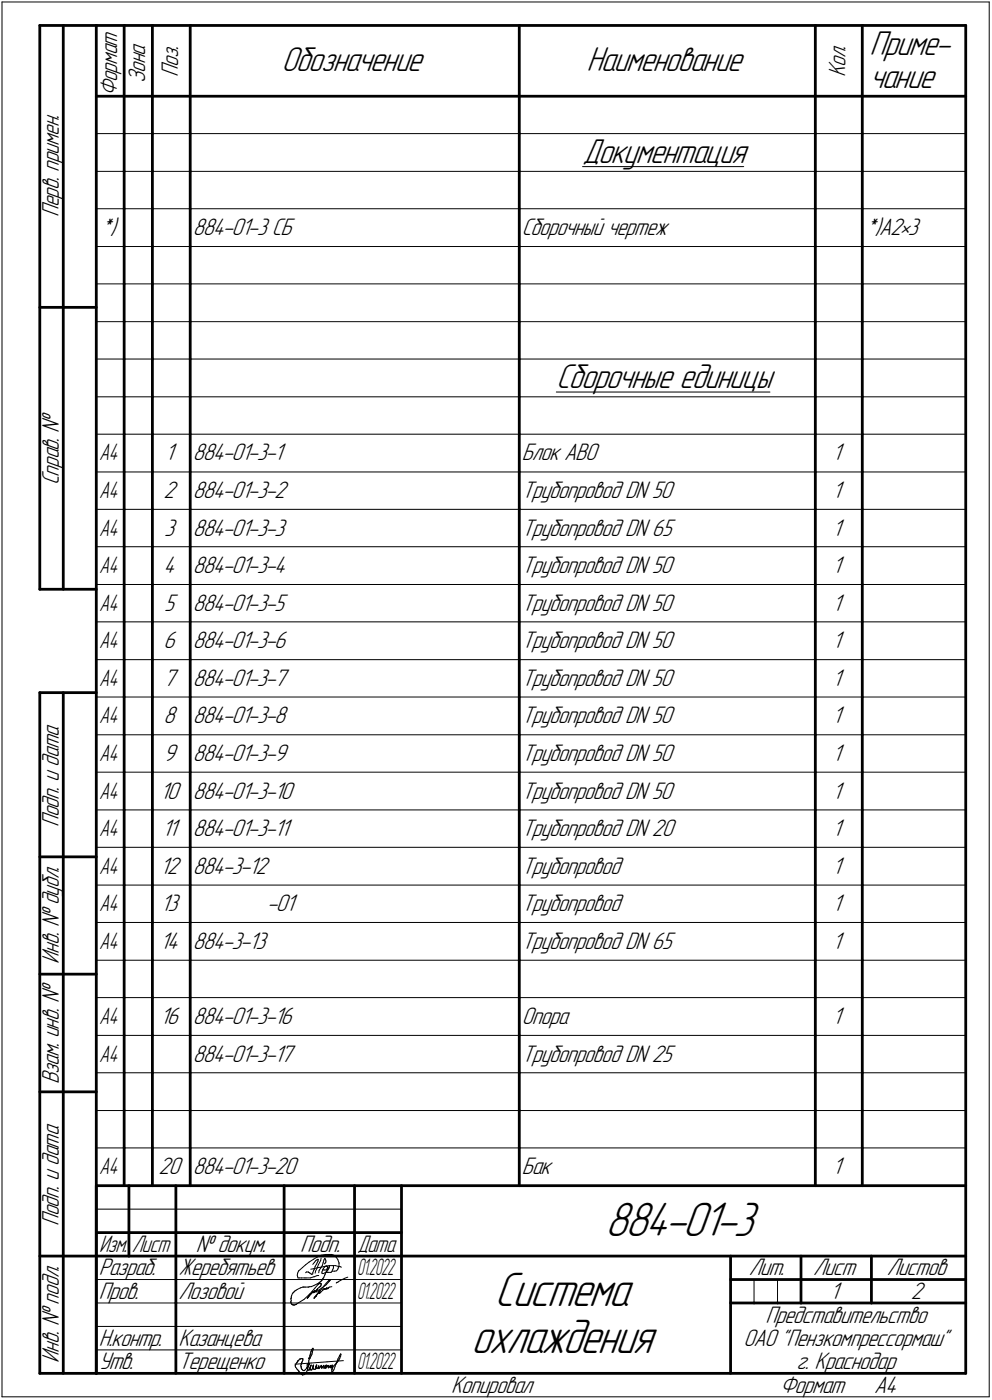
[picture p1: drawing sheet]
<svg xmlns="http://www.w3.org/2000/svg" width="211mm" height="298mm" viewBox="0 0 211 298" stroke-linecap="round" stroke-linejoin="round" font-family="sans-serif">
<g fill="none" stroke="#000" stroke-width=".21">
<path d="M.4 .4h210.1zM.4 .4v297zM210.5 .4v297zM20.5 28.4h5.9zM20.5 36.5h5.9zM26.4 28.4h6zM26.4 36.5h6zM32.4 28.4h8.1zM32.4 36.5h8.1zM40.5 28.4h70zM40.5 36.5h70zM110.5 28.4h63z"/>
<path d="M110.5 36.5h63zM124 35.5h34.2zM173.5 28.4h10zM173.5 36.5h10zM183.5 28.4h22zM183.5 36.5h22zM20.5 44.4h5.9zM20.5 52.5h5.9zM26.4 44.4h6zM26.4 52.5h6zM32.4 44.4h8.1zM32.4 52.5h8.1z"/>
<path d="M40.5 44.4h70zM40.5 52.5h70zM110.5 44.4h63zM110.5 52.5h63zM173.5 44.4h10zM173.5 52.5h10zM183.5 44.4h22zM183.5 52.5h22zM20.5 60.5h5.9zM20.5 68.5h5.9zM20.5 76.5h5.9zM26.4 60.5h6z"/>
<path d="M26.4 68.5h6zM26.4 76.5h6zM32.4 60.5h8.1zM32.4 68.5h8.1zM32.4 76.5h8.1zM40.5 60.5h70zM40.5 68.5h70zM40.5 76.5h70zM110.5 60.5h63zM110.5 68.5h63zM110.5 76.5h63zM173.5 60.5h10z"/>
<path d="M173.5 68.5h10zM173.5 76.5h10zM183.5 60.5h22zM183.5 68.5h22zM183.5 76.5h22zM20.5 84.5h5.9zM20.5 92.5h5.9zM26.4 84.5h6zM26.4 92.5h6zM32.4 84.5h8.1zM32.4 92.5h8.1zM40.5 84.5h70z"/>
<path d="M40.5 92.5h70zM110.5 84.5h63zM110.5 92.5h63zM118.4 83.5h45.4zM173.5 84.5h10zM173.5 92.5h10zM183.5 84.5h22zM183.5 92.5h22zM20.5 100.5h5.9zM20.5 108.5h5.9zM20.5 116.4h5.9zM26.4 100.5h6z"/>
<path d="M26.4 108.5h6zM26.4 116.4h6zM32.4 100.5h8.1zM32.4 108.5h8.1zM32.4 116.4h8.1zM40.5 100.5h70zM40.5 108.5h70zM40.5 116.4h70zM110.5 100.5h63zM110.5 108.5h63zM110.5 116.4h63zM173.5 100.5h10z"/>
<path d="M173.5 108.5h10zM173.5 116.4h10zM183.5 100.5h22zM183.5 108.5h22zM183.5 116.4h22zM20.5 124.5h5.9zM20.5 132.4h5.9zM26.4 124.5h6zM26.4 132.4h6zM32.4 124.5h8.1zM32.4 132.4h8.1zM40.5 124.5h70z"/>
<path d="M40.5 132.4h70zM110.5 124.5h63zM110.5 132.4h63zM173.5 124.5h10zM173.5 132.4h10zM183.5 124.5h22zM183.5 132.4h22zM20.5 140.5h5.9zM20.5 148.4h5.9zM20.5 156.5h5.9zM26.4 140.5h6zM26.4 148.4h6z"/>
<path d="M26.4 156.5h6zM32.4 140.5h8.1zM32.4 148.4h8.1zM32.4 156.5h8.1zM40.5 140.5h70zM40.5 148.4h70zM40.5 156.5h70zM110.5 140.5h63zM110.5 148.4h63zM110.5 156.5h63zM173.5 140.5h10zM173.5 148.4h10z"/>
<path d="M173.5 156.5h10zM183.5 140.5h22zM183.5 148.4h22zM183.5 156.5h22zM20.5 164.4h5.9zM20.5 172.5h5.9zM26.4 164.4h6zM26.4 172.5h6zM32.4 164.4h8.1zM32.4 172.5h8.1zM40.5 164.4h70zM40.5 172.5h70z"/>
<path d="M110.5 164.4h63zM110.5 172.5h63zM173.5 164.4h10zM173.5 172.5h10zM183.5 164.4h22zM183.5 172.5h22zM20.5 180.4h5.9zM20.5 188.5h5.9zM20.5 196.4h5.9zM26.4 180.4h6zM26.4 188.5h6zM26.4 196.4h6z"/>
<path d="M32.4 180.4h8.1zM32.4 188.5h8.1zM32.4 196.4h8.1zM40.5 180.4h70zM40.5 188.5h70zM40.5 196.4h70zM110.5 180.4h63zM110.5 188.5h63zM110.5 196.4h63zM173.5 180.4h10zM173.5 188.5h10zM173.5 196.4h10z"/>
<path d="M183.5 180.4h22zM183.5 188.5h22zM183.5 196.4h22zM20.5 204.5h5.9zM20.5 212.4h5.9zM26.4 204.5h6zM26.4 212.4h6zM32.4 204.5h8.1zM32.4 212.4h8.1zM40.5 204.5h70zM40.5 212.4h70zM110.5 204.5h63z"/>
<path d="M110.5 212.4h63zM173.5 204.5h10zM173.5 212.4h10zM183.5 204.5h22zM183.5 212.4h22zM20.5 220.5h5.9zM20.5 228.4h5.9zM20.5 236.5h5.9zM26.4 220.5h6zM26.4 228.4h6zM26.4 236.5h6zM32.4 220.5h8.1z"/>
<path d="M32.4 228.4h8.1zM32.4 236.5h8.1zM40.5 220.5h70zM40.5 228.4h70zM40.5 236.5h70zM110.5 220.5h63zM110.5 228.4h63zM110.5 236.5h63zM173.5 220.5h10zM173.5 228.4h10zM173.5 236.5h10zM183.5 220.5h22z"/>
<path d="M183.5 228.4h22zM183.5 236.5h22zM20.5 257.5h64.9zM20.5 244.4h5.9zM26.4 244.4h6zM32.4 244.4h8.1zM40.5 244.4h70zM110.5 244.4h63zM173.5 244.4h10zM183.5 244.4h22zM20.5 272.5h16.9zM20.5 277.5h16.9z"/>
<path d="M37.4 272.5h23.1zM37.4 277.5h23.1zM60.5 272.5h14.9zM60.5 277.5h14.9zM61.9 277.4l.1 .1zM61.9 277.4h.1M61.9 277.3h.1M61.9 277.2h.1M61.9 276.6l.1 .3zM61.9 276.6h.1M62 277.6l.1 .1zM62 277.6h.1"/>
<path d="M62 276.9l-.1 .2zM62 276.4l-.1 .1zM62 276.4h.1M62 276.1v.2zM62.1 277.7h.1M62.1 275.8l-.1 .3zM62.2 277.8h.1M62.1 277.8h.1M62.3 277.8h.1M62.2 275.4l-.1 .4zM62.2 275.4l.1-.1zM62.4 277.9h.1"/>
<path d="M62.3 277.9h.1M62.3 275.3h.1zM62.5 277.9h.1M62.6 277.9h.1M62.5 275.2l-.1 .1zM62.5 275.2l.1-.1zM62.7 277.9h.1M62.6 275.1l.1-.1zM62.7 275v-.1zM62.7 277.9l.1-.1zM62.9 277.8h.1M62.8 274.8l-.1 .1z"/>
<path d="M62.8 274.8l.2-.1zM63 277.8h.1M63.1 277.7h.1M63 277.7h.1M63 274.7l.2-.1zM63.1 277.7l.5-.3zM63.2 271.5l.1 .4zM63.2 274.6l.7-.4zM63.3 271.1l-.1 .4zM63.3 271.9l.1 .2zM63.4 272.1h.3zM63.5 270.7l-.2 .4z"/>
<path d="M63.6 270.6l.7-.7zM63.6 270.6l-.1 .1zM63.6 277.4l1.1-.7zM63.7 272.1h.5zM63.9 274.2l.5-.1zM64.2 272.1h.7zM64.3 269.9l.7-.6zM64.4 274.1h.1M64.5 274.1h.1M64.6 274.1h.2zM64.7 276.7l1.3-1.2zM64.8 274.1h.2z"/>
<path d="M64.9 272.1h.2zM65 269.3l.8-.6zM65 274.1h.5zM65.1 272.1h.9zM65.2 270.8h.4zM65.2 270.8l-.2 .2zM65.4 276.4h.1M65.4 276.4l.1-.1zM65.5 274.1h.1M65.5 276.3l-.1 .1zM65.5 276.3h.1M65.5 276.2h.1"/>
<path d="M65.6 270.9l.3 .1zM65.6 270.9h.1M65.6 274.1h.1M65.6 276.1h.1M65.6 276.2l-.1 .1zM65.6 276.2h.1M65.7 274.1l.2-.1zM65.8 275.8h.1M65.7 275.8h.1M65.7 275.9h.1M65.7 276l-.1 .1zM65.7 276.1h.1"/>
<path d="M65.7 276l.1-.1zM65.8 268.7l.9-.6zM65.9 275.8h.1M65.8 275.9h.1M65.9 271l.1 .1zM65.9 274h.3zM66 271.1l.2 .2zM66 275.8l-.1 .1zM66 275.8l.1-.2zM66 272.1l.8-.2zM66 275.4l-.1 .4zM66.1 270.3l.6-.1z"/>
<path d="M66.1 275.6h.1M66.1 275.5h.1M66.2 271.3l.1 .1zM66.2 274l.6-.3zM66.2 275.5l.1-.1zM66.3 271.4l.2-.1zM66.3 275.4l.1-.1zM66.4 275.3h.1M66.4 275.2h.1M66.5 275.2h.1M66.5 275.1v-.1zM66.5 271v.3z"/>
<path d="M66.5 275h.1M66.5 275.1h.1M66.6 275.2h.1M66.7 275.2h.1M66.6 275.3h.1M66.7 270.6l-.2 .4zM66.7 270.2l.9-.3zM66.7 268.1l.9-.5zM66.7 275.1h.1M66.8 275.1h.1M66.7 275.3h.1M66.8 271.9h.1"/>
<path d="M66.8 273.7l.8-.4zM66.8 275h.1M66.9 275h.1M66.8 275.3h.1M66.8 275.2h.1M66.9 276.4h.1M66.8 276.4h.1zM66.9 268.8l-.4 .4zM66.9 270.3l-.2 .3zM66.9 271.9l.6-.3zM66.9 274.9h.1M67 274.9h.1"/>
<path d="M66.9 275.2h.1M66.9 275.1h.1M66.9 276.4l.1-.1zM66.9 276.3h.1M67 274.8h.1M67 275.1l.1-.1zM67 276.3h.1M67.1 269.7l-.2 .6zM67.1 274.2l-1.1 1.3zM67.1 275l.2-.3zM67.1 276.2l-.1 .1zM67.1 276.1l-.1 .1z"/>
<path d="M67.1 276.1v-.1zM67.1 268.5l-.2 .3zM67.1 268.5l.4-.3zM67.1 270.7v.4zM67.1 275h.1M67.1 275.1h.1M67.1 276.1l.1-.1zM67.1 276.1v.1zM67.3 274.8h.1M67.2 274.8h.1M67.2 274.9l-.1 .1zM67.2 275.1h.1"/>
<path d="M67.3 276h.1M67.2 275.8l-.1 .2zM67.3 269.2l-.2 .5zM67.3 274.7l.2-.1zM67.3 274.7h.1M67.3 275.1l.1-.1zM67.3 275.9h.1M67.4 274.7h-.1zM67.4 275l.1-.1zM67.4 275.7l-.2 .1zM67.5 268.2l.1-.1zM67.5 268.9l-.2 .3z"/>
<path d="M67.5 270l-.4 .7zM67.5 271.6h.2zM67.5 274.9l.1-.1zM67.5 275.7l-.2 .2zM67.6 267.6l.7-.3zM67.6 274.5l-.1 .1zM67.6 274.5h.1M67.6 274.4h.1M67.6 274.5l-.2 .2zM67.6 268.1l.1 .1zM67.6 268.5h.1M67.6 268.6l-.1 .3z"/>
<path d="M67.6 269.9l.7-.1zM67.6 273.3l.7-.5zM67.6 273.6l.4-.3zM67.6 274.4v.1zM67.6 274.8l.4-.2zM67.7 268.2l-.1 .3zM67.7 269.3l-.2 .7zM67.7 271.6h.1M67.7 274.2l.3-.1zM67.7 275.2l-.3 .5zM67.7 275.2h.1M67.8 275.2h.1"/>
<path d="M67.8 275.1h.1M67.9 275.3h.1M67.8 275.3h.1M67.8 275.4h.1M67.9 270.5l-.1 .5zM67.9 275.1h.1M67.9 275h.1M67.9 275.2h.1M67.9 275.4h.1M68 273.1l-.9 1.1zM68 273.3h.1M68 274.6l.7-.4z"/>
<path d="M68 274.8l-.1 .1zM68 274.8h.1M68 275.1l-.1 .1zM68 275.4h.1M68 275.3h.1M68.1 273.3h.1M68.2 274h.1M68.1 274l-.1 .1zM68.1 274.9l-.6 .8zM68.1 274.8h.1M68.1 274.9h.1M68.1 275l-.1 .1z"/>
<path d="M68.1 275.3h.1M68.2 273.3h.1M68.2 273.9h.1M68.2 268.4l-.5 .9zM68.2 270l-.3 .5zM68.2 273.8h.1M68.2 275.2v.1zM68.2 275.2l.2-.2zM68.3 267.9l-.1 .5zM68.3 269.8l1.1-.2zM68.3 267.3l1-.2zM68.3 273.3h.1"/>
<path d="M68.3 273.4h.1M68.3 273.5h.1M68.3 273.6h.1M68.3 273.6l-.1 .2zM68.3 274.6l-.2 .3zM68.5 270.8v.3zM68.5 271.1l.2 .1zM68.5 274.3l-.2 .3zM68.6 269.5l-.4 .5zM68.6 274.2l-.1 .1zM68.6 274.8l-.2 .2zM68.6 274.8l.1-.1z"/>
<path d="M68.7 270.4h.4zM68.7 270.4l-.2 .4zM68.7 271.2h.1zM68.7 272.3l-.3 .4zM68.7 274.2l.7-.6zM68.7 274.2h-.1zM68.7 274.7h.1M68.7 268.9l-.1 .6zM68.7 270.3v.1zM68.8 270.1l-.1 .2zM68.8 271.2l.4-.2zM68.8 272.3l-.8 .8z"/>
<path d="M68.8 274.5l-.1 .1zM68.8 274.5l.1-.1zM68.9 268.3l-.2 .6zM68.9 271.9l-.2 .4zM68.9 274.4h.1M69 269.8l-.2 .3zM69 273.7l-.3 .5zM69 274.4l.1 .1zM69.1 268l-.2 .3zM69.1 268l.1 .1zM69.1 270.4h.3zM69.1 269.7l.3-.1z"/>
<path d="M69.1 269.7l-.1 .1zM69.1 271.5l-.2 .4zM69.1 274.5h.1M69.1 274.6h.1M69.2 268.1h.1zM69.2 269l-.2 .2zM69.2 271l.3-.2zM69.2 271.4l-.1 .1zM69.2 274.5h.1M69.3 268.1v.4zM69.3 267.1h.6zM69.3 274.5h.1"/>
<path d="M69.3 274.4h.1M69.3 268.5v.2zM69.3 268.7l-.1 .3zM69.3 270.9h.2zM69.3 270.9l-.1 .5zM69.4 269.6l.7-.1zM69.4 269.6l.1 .1zM69.4 273.2l.3-.2zM69.4 273.2l-.4 .5zM69.4 274.4l.1-.1zM69.4 274.4h.1M69.5 269.7h.2z"/>
<path d="M69.5 270.9h.3zM69.5 270.7l-.2 .2zM69.5 274.3h.1M69.6 274.2h.1M69.5 274.2h.1M69.5 274.4h.1M69.5 274.5h.1M69.6 270.2l-.2 .2zM69.6 274.3h.1M69.6 274.4h.1M69.7 270l-.1 .2zM69.7 269.7v.3z"/>
<path d="M69.7 274.4h.1M69.8 270.4l-.3 .4zM69.8 270.9h.1zM69.8 274.4v-.1zM69.8 272.8l-.1 .2zM69.8 274.3h.1M69.8 274.2h.1M69.9 270.9h.5zM70 267.1h.1M69.9 273l-.5 .6zM69.9 273l.2-.2zM69.9 272.7l-.1 .1z"/>
<path d="M69.9 274.2h.1M69.9 274.2l.2-.1zM70 270l-.2 .4zM70 269.8l-.5 .9zM70 267.1h.6zM70.1 272.6h.1M70 272.6l-.1 .1zM70.1 269.5h.7zM70.1 269.5l-.1 .5zM70.1 269.5l-.1 .3zM70.1 272.8h.1M70.1 272.7h.1"/>
<path d="M70.2 272.5h.1M70.1 272.5h.1M70.1 274.1l.5-.1zM70.2 272.7h.1M70.2 272.6h.1M70.2 272.5h.1zM70.4 270.9h.1M70.6 270.8l-.2 .1zM70.6 267.1l.4 .2zM70.7 270.7h.5zM70.8 269.5h.6zM70.8 270.3l-.2 .5z"/>
<path d="M71 269.5v.5zM71 270l-.2 .3zM71 267.3l.5 .4zM71.2 270.7l.4-.1zM71.4 269.5l.6 .2zM71.5 267.7l.4 .5zM71.5 273.2l.1-.1zM71.6 273.1l.1-.1zM71.7 273h.2zM71.9 270.3l-.3 .3zM71.9 268.2l.2 .7zM71.9 273l.2-.1z"/>
<path d="M72 269.7h.5zM72 270l-.1 .3zM72.1 272.9l.4-.3zM72.1 269.7l-.1 .3zM72.1 269v.7zM72.1 269h.1M72.5 269.7l.1 .1zM72.5 272.6l.8-.4zM73.3 272.2l.7-.3zM75.4 272.5h10zM75.4 277.5h10zM160.4 272.5v5z"/>
<path d="M165.4 272.5v5zM.4 297.4h210.1zM20.5 282.4h64.9zM20.5 287.4h64.9zM62.7 290.5l3.5-.3zM62.8 290.9l.1 .3zM62.8 290.9h.1M62.8 290.8h.1M62.9 291.2l.2 .1zM62.9 290.6l-.1 .1zM63 290.4l-.1 .2zM63.1 291.3l.1 .2z"/>
<path d="M63.1 290.2l-.1 .2zM63.1 290.2h.1zM63.2 291.5l.1 .2zM63.2 290.1v.1zM63.2 290.1h.1M63.2 290h.1M63.3 291.7l.1 .1zM63.3 290h.1M63.3 289.9h.1M63.3 289.8h.1M63.4 291.8h.1zM63.4 289.8h.1"/>
<path d="M63.4 289.7h.1M63.6 291.9h.1M63.5 291.9h.1M63.5 289.7l.1-.1zM63.6 292l.1 .1zM63.6 292h.1M63.7 292.1l.1 .1zM63.7 289.5l-.1 .1zM63.7 289.5l.1-.1zM63.8 292.2l.1 .2zM63.8 289.4h.1M63.9 292.4l.2 .2z"/>
<path d="M63.9 289.4l.1-.1zM64 289.3h.1M64 290.7v.2zM64 290.9l.1 .1zM64.1 292.6l.2 .1zM64.1 289.3h.1M64.1 290.4h.1M64.1 290.5h.1M64.1 290.6l-.1 .1zM64.1 291h.1M64.1 291.1h.1M64.1 291.2h.1"/>
<path d="M64.1 291.3h.1M64.1 291.3l.1 .1zM64.2 289.3h.1M64.2 290.2h.1M64.2 290.3l-.1 .1zM64.2 291.4h.1M64.2 291.5l.1 .1zM64.3 292.7v.1zM64.3 289.3h.1zM64.3 290v-.1zM64.3 290h.1M64.3 290.1l-.1 .1z"/>
<path d="M64.3 291.6v.1zM64.4 292.8h.1M64.3 291.7l.1 .1zM64.4 292.8l.4-.1zM64.4 289.3h.1M64.4 289.4h.1M64.4 289.5h.1M64.4 289.6h.1M64.4 289.6l-.1 .3zM64.4 291.8h.1zM64.5 291.8h.1M64.6 291.8h.1"/>
<path d="M64.7 291.8h.1M64.8 291.8h.1zM64.9 291.8l.1-.2zM65 292.4l-.2 .3zM65 291.6l.2-.2zM65.2 292.3l-.2 .1zM65.3 292l-.1 .3zM65.3 291.3l-.1 .1zM65.3 291.3l.1-.1zM65.4 291.8l-.1 .2zM65.4 291.2v-.1zM65.4 290.6v.2z"/>
<path d="M65.4 290.8v.3zM65.4 291.1h.1M65.4 291.2h.1M65.4 291.3v.1zM65.4 291.6h.1M65.4 291.7v.1zM65.4 291h.1M65.4 290.4v.2zM65.4 291.4h.1M65.4 291.5l.1 .2zM65.5 291.3l-.1 .3zM65.5 291h.1"/>
<path d="M65.5 290.9l.1-.1zM65.5 290.3h.2zM65.5 290.3l-.1 .1zM65.5 291.7l.1 .1zM65.6 289.1l.1 .2zM65.6 290.4h.1M65.6 290.5h.1M65.6 290.6v.1zM65.6 290.7h.1M65.6 290.8v.2zM65.6 291l-.1 .3zM65.6 290.8l.1-.1z"/>
<path d="M65.6 291.8h.2zM65.7 289.3h.3zM65.7 289.7v.2zM65.7 289.9v.3zM65.7 290.2h.1M65.7 290.2l-.1 .2zM65.8 290.3h.1M65.8 289.5l-.1 .2zM65.8 290.6l-.1 .1zM65.8 290.6l.1-.1zM65.8 290.3l.1 .1zM65.8 291.8h.1"/>
<path d="M65.8 291.7l.1-.1zM65.9 289v.2zM65.9 289.2l-.1 .3zM65.9 290.5h.1M66 288.5h.1M66 288.6h.1M66 288.7h.1M66 288.8l-.1 .2zM66 291.4l-.1 .2zM66 291.4h.1M66 291.3h.1M66 291.2h.1"/>
<path d="M66 291.4v.2zM66 288.2v.2zM66 288.4h.1M66 290.9h.1M66 291v.2zM66 291.6h.1M66 291.7l.2 .1zM66.1 288.9l-.1 .4zM66.1 287.9v.1zM66.1 288l-.1 .2zM66.1 291l-.1 .1zM66.1 291h.1"/>
<path d="M66.1 290.7l-.1 .2zM66.2 287.7l.1-.1zM66.2 287.7h.1M66.2 287.8l-.1 .1zM66.2 290.7l-.1 .2zM66.2 290.7h.1M66.2 290.7h-.1zM66.2 290.2l3.4-.2zM66.3 288.5l-.2 .4zM66.3 287.4h.1M66.3 287.5h.1M66.3 291.7l-.1 .1z"/>
<path d="M66.3 291.7h.1M66.4 288.4l-.1 .1zM66.4 288.2v.2zM66.4 287.4h-.1zM66.4 291.7h.1M66.5 288l-.1 .2zM66.5 287.9v.1zM66.5 287.2v-.1zM66.5 287.2l-.1 .2zM66.5 291.4l-.1 .2zM66.5 287.6v.3zM66.6 287.1h.1"/>
<path d="M66.5 291.3v.1zM66.5 291.3h.1M66.5 291.2l.1-.1zM66.5 291.1h.1M66.5 291.2v.1zM66.6 287.4l-.1 .2zM66.6 287.1v.3zM66.6 290.9v.2zM66.6 290.9h.1M66.6 290.8l.1-.1zM66.6 290.7h.1M66.6 290.8h.1"/>
<path d="M66.6 291l-.1 .1zM66.6 291.3h.1M66.6 291.4l.1 .1zM66.7 290.7h.1M66.7 290.7h-.1zM66.7 291.5l.1 .1zM66.8 291.6h.2zM67 291.6h.1M67.1 291.6h.1M67.1 291.5v-.1zM67.2 291.3l-.1 .1zM67.2 291.3h.1"/>
<path d="M67.2 291.2h.1M67.2 291.1h.1M67.2 290.9h.1M67.2 291h.1M67.2 291.3l.1 .1zM67.3 291.1h.1M67.3 291h.1M67.4 290.7h.1M67.3 290.7h.1M67.3 290.7l-.1 .2zM67.3 291.4h.2zM67.4 290.7l-.1 .2z"/>
<path d="M67.5 291.4l.1-.1zM67.6 291.3h.1M67.6 291.2l.1-.1zM67.7 291.1h.1M67.7 291l.1-.1zM67.8 290.9h.1M67.8 290.8h.1M67.8 291h.1M67.8 291.1h.1M67.8 291.2h.1M67.8 291.3h.1M67.8 291.4h.1"/>
<path d="M67.9 291.4h.1M67.9 291.3h.1zM68 291.3l.1-.1zM68.1 291.2h.1M68.1 291.1h.1M68.2 291.1h.1M68.2 291h.1M68.2 290.9l.1-.1zM68.3 290.8h.1M68.3 290.7h.1M68.4 290.7h.1M68.4 290.8v.2z"/>
<path d="M68.4 291h.1M68.4 291.1h.1M68.4 291.2h.1M68.4 291.3h.1M68.6 291.2l-.1 .1zM68.6 291.2h.1M68.6 291.1h.1M68.7 291.1h.1M68.7 291v-.1zM68.7 290.9l.1-.1zM68.8 290.8h.1M68.8 290.7h.1"/>
<path d="M68.9 290.7h.1M68.9 290.8h.1M68.9 290.9h.1M68.9 291h.1M68.9 291.1h.1M68.9 291.2h.1M68.9 291.3h.1M69.1 291.2l-.1 .1zM69.1 291.2h.1M69.1 291.1h.1M69.2 291.1h.1M69.2 291l.1-.1z"/>
<path d="M69.3 290.9h.1M69.3 290.8v-.1zM69.3 291.2h.1M69.3 291.3h.1M69.3 290.7h.1zM69.3 290.8h.1M69.3 291h.1M69.3 291.1v.1zM69.3 291.3l.1-.1zM69.4 290.7h.1M69.4 290.7l-.1 .1zM69.4 291.2l.1-.1z"/>
<path d="M69.5 291.1h.1M69.5 291h.1M69.6 291h.1M69.6 290.9h.1M69.6 290l3.5-.3zM69.7 290.9h.1M69.7 290.8l.1-.1zM69.8 290.7h.1M69.8 290.8h.1M69.8 290.9h.1M69.8 291h.1M69.8 291.1h.1"/>
<path d="M69.8 291.2h.1M69.8 291.3h.1M69.9 291.3l.1-.1zM70 291.2l.1-.1zM70.1 291.1h.1M70.1 291l.1-.1zM70.2 290.9l.1-.1zM70.3 290.8h.1M70.3 290.7h.1M70.4 290.7h.1M70.4 290.8h.1M70.4 290.9h.1"/>
<path d="M70.4 291h.1M70.4 291.1h.1M70.4 291.2h.1M70.4 291.3h.1M70.4 291.1v.2zM70.5 291l-.1 .1zM70.5 291h.1M70.5 290.9l.1-.1zM70.6 290.8h.1M70.6 290.7h.1zM70.7 291.5h.1M70.6 291.5h.1"/>
<path d="M70.6 291.6h.1M70.6 291.7h.1M70.6 291.8v.1zM70.6 291.9v.2zM70.6 292.1v.2zM70.6 292.3l.1 .1zM70.6 291.3l.2-.2zM70.6 291.3l.2-.1zM70.7 290.7v.1zM70.7 290.8v.4zM70.7 291.2v.1zM70.7 291.3h.1"/>
<path d="M70.7 291.4h.1M70.7 292.4h.1M70.8 292.1l-.1 .2zM70.8 291.2l.1-.1zM71 291.7l-.2 .4zM71 290.8l-.2 .3zM71.3 291l-.3 .7zM71.3 290.6l-.3 .2zM71.4 290.7l-.1 .3zM71.5 290.5l-.1 .2zM71.5 290.4v.1zM71.5 290.4h.1"/>
<path d="M71.5 290.3h.1M71.5 290.2h.1zM71.5 290.3l.2-.1zM71.5 290.3l-.2 .3zM71.7 290l-.1 .2zM71.8 289.7l-.1 .3zM71.9 289.4l-.1 .3zM71.9 289.9l-.2 .3zM72.1 289.6l-.2 .3zM72.1 289l-.2 .4zM72.1 289.5h.1M72.1 289.6h.1"/>
<path d="M72.2 288.8l-.1 .2zM72.2 288.8h.1M72.2 288.7l.1-.1zM72.3 289.2l-.2 .3zM72.4 288.5l-.1 .1zM72.5 288.3l-.1 .2zM72.5 288.3l.1 .1zM72.5 288.8l-.2 .4zM72.6 288.4l-.1 .4z"/>
</g>
<g fill="none" stroke="#000" stroke-width=".59">
<path d="M8.5 5.4v120.1zM8.5 5.4h12zM13.5 5.4v120.1zM20.5 5.4h185zM20.5 5.4v287zM26.4 5.4v15.1zM32.4 5.4v15.1zM40.5 5.4v15.1zM110.5 5.4v15.1zM173.5 5.4v15.1zM183.5 5.4v15.1zM205.5 5.4v287z"/>
<path d="M20.5 20.5h185zM26.4 20.5v7.9zM26.4 28.4v8.1zM26.4 36.5v7.9zM32.4 20.5v7.9zM32.4 28.4v8.1zM32.4 36.5v7.9zM40.5 20.5v7.9zM40.5 28.4v8.1zM40.5 36.5v7.9zM110.5 20.5v7.9zM110.5 28.4v8.1z"/>
<path d="M110.5 36.5v7.9zM173.5 20.5v7.9zM173.5 28.4v8.1zM173.5 36.5v7.9zM183.5 20.5v7.9zM183.5 28.4v8.1zM183.5 36.5v7.9zM26.4 44.4v8.1zM26.4 52.5v8zM32.4 44.4v8.1zM32.4 52.5v8zM40.5 44.4v8.1z"/>
<path d="M40.5 52.5v8zM110.5 44.4v8.1zM110.5 52.5v8zM173.5 44.4v8.1zM173.5 52.5v8zM183.5 44.4v8.1zM183.5 52.5v8zM8.5 65.4h12zM26.4 60.5v8zM26.4 68.5v8zM26.4 76.5v8zM32.4 60.5v8z"/>
<path d="M32.4 68.5v8zM32.4 76.5v8zM40.5 60.5v8zM40.5 68.5v8zM40.5 76.5v8zM110.5 60.5v8zM110.5 68.5v8zM110.5 76.5v8zM173.5 60.5v8zM173.5 68.5v8zM173.5 76.5v8zM183.5 60.5v8z"/>
<path d="M183.5 68.5v8zM183.5 76.5v8zM26.4 84.5v8zM26.4 92.5v8zM32.4 84.5v8zM32.4 92.5v8zM40.5 84.5v8zM40.5 92.5v8zM110.5 84.5v8zM110.5 92.5v8zM173.5 84.5v8zM173.5 92.5v8z"/>
<path d="M183.5 84.5v8zM183.5 92.5v8zM26.4 100.5v8zM26.4 108.5v7.9zM26.4 116.4v8.1zM32.4 100.5v8zM32.4 108.5v7.9zM32.4 116.4v8.1zM40.5 100.5v8zM40.5 108.5v7.9zM40.5 116.4v8.1zM110.5 100.5v8z"/>
<path d="M110.5 108.5v7.9zM110.5 116.4v8.1zM173.5 100.5v8zM173.5 108.5v7.9zM173.5 116.4v8.1zM183.5 100.5v8zM183.5 108.5v7.9zM183.5 116.4v8.1zM8.5 125.5h12zM26.4 124.5v7.9zM26.4 132.4v8.1zM32.4 124.5v7.9z"/>
<path d="M32.4 132.4v8.1zM40.5 124.5v7.9zM40.5 132.4v8.1zM110.5 124.5v7.9zM110.5 132.4v8.1zM173.5 124.5v7.9zM173.5 132.4v8.1zM183.5 124.5v7.9zM183.5 132.4v8.1zM8.5 147.5v144.9zM8.5 147.5h12zM13.5 147.5v144.9z"/>
<path d="M26.4 140.5v7.9zM26.4 148.4v8.1zM26.4 156.5v7.9zM32.4 140.5v7.9zM32.4 148.4v8.1zM32.4 156.5v7.9zM40.5 140.5v7.9zM40.5 148.4v8.1zM40.5 156.5v7.9zM110.5 140.5v7.9zM110.5 148.4v8.1zM110.5 156.5v7.9z"/>
<path d="M173.5 140.5v7.9zM173.5 148.4v8.1zM173.5 156.5v7.9zM183.5 140.5v7.9zM183.5 148.4v8.1zM183.5 156.5v7.9zM26.4 164.4v8.1zM26.4 172.5v7.9zM32.4 164.4v8.1zM32.4 172.5v7.9zM40.5 164.4v8.1zM40.5 172.5v7.9z"/>
<path d="M110.5 164.4v8.1zM110.5 172.5v7.9zM173.5 164.4v8.1zM173.5 172.5v7.9zM183.5 164.4v8.1zM183.5 172.5v7.9zM8.5 182.5h12zM26.4 180.4v8.1zM26.4 188.5v7.9zM26.4 196.4v8.1zM32.4 180.4v8.1zM32.4 188.5v7.9z"/>
<path d="M32.4 196.4v8.1zM40.5 180.4v8.1zM40.5 188.5v7.9zM40.5 196.4v8.1zM110.5 180.4v8.1zM110.5 188.5v7.9zM110.5 196.4v8.1zM173.5 180.4v8.1zM173.5 188.5v7.9zM173.5 196.4v8.1zM183.5 180.4v8.1zM183.5 188.5v7.9z"/>
<path d="M183.5 196.4v8.1zM8.5 207.4h12zM26.4 204.5v7.9zM26.4 212.4v8.1zM32.4 204.5v7.9zM32.4 212.4v8.1zM40.5 204.5v7.9zM40.5 212.4v8.1zM110.5 204.5v7.9zM110.5 212.4v8.1zM173.5 204.5v7.9zM173.5 212.4v8.1z"/>
<path d="M183.5 204.5v7.9zM183.5 212.4v8.1zM8.5 232.5h12zM26.4 220.5v7.9zM26.4 228.4v8.1zM26.4 236.5v7.9zM32.4 220.5v7.9zM32.4 228.4v8.1zM32.4 236.5v7.9zM40.5 220.5v7.9zM40.5 228.4v8.1zM40.5 236.5v7.9z"/>
<path d="M110.5 220.5v7.9zM110.5 228.4v8.1zM110.5 236.5v7.9zM173.5 220.5v7.9zM173.5 228.4v8.1zM173.5 236.5v7.9zM183.5 220.5v7.9zM183.5 228.4v8.1zM183.5 236.5v7.9zM20.5 252.5h185zM20.5 252.5v39.9zM26.4 244.4v8.1z"/>
<path d="M27.4 252.5v15zM32.4 244.4v8.1zM37.4 252.5v25zM40.5 244.4v8.1zM60.5 252.5v25zM75.4 252.5v25zM85.4 252.5v39.9zM110.5 244.4v8.1zM173.5 244.4v8.1zM183.5 244.4v8.1zM8.5 267.5h12zM20.5 262.5h6.9z"/>
<path d="M20.5 267.5h6.9zM27.4 262.5h10zM27.4 267.5h10zM37.4 277.5v14.9zM37.4 262.5h23.1zM37.4 267.5h23.1zM60.5 277.5v14.9zM60.5 262.5h14.9zM60.5 267.5h14.9zM75.4 277.5v14.9zM75.4 262.5h10zM75.4 267.5h10z"/>
<path d="M85.4 267.5h120.1zM155.4 267.5v24.9zM155.4 272.5h15zM155.4 277.5h5zM160.4 277.5h5zM165.4 277.5h5zM170.4 267.5v10zM170.4 272.5h35.1zM170.4 277.5h15zM185.4 267.5v10zM185.4 277.5h20.1zM8.5 292.4h12z"/>
<path d="M20.5 292.4h185z"/>
</g>
<g font-size="10.9">
<text x="128.8" y="263.1">884-01-3</text>
<text x="105.2" y="278.1">Система</text>
<text x="100.2" y="288.1">охлаждения</text>
</g>
<g font-size="7.8">
<text x="185" y="11.7">Приме-</text>
<text x="59.9" y="15.2">Обозначение</text>
<text x="124.8" y="15.2">Наименование</text>
<text x="185" y="18.7">чание</text>
<text x="124" y="34.7">Документация</text>
<text x="118.3" y="82.7">Сборочные единицы</text>
</g>
<g font-size="5.4">
<text x="30.9" y="17.7" transform="rotate(-90 30.9 17.7)">Зона</text>
<text x="37.9" y="16.4" transform="rotate(-90 37.9 16.4)">Поз.</text>
<text x="179.9" y="16.4" transform="rotate(-90 179.9 16.4)">Кол.</text>
<text x="24.9" y="20.5" transform="rotate(-90 24.9 20.5)">Формат</text>
<text x="12.6" y="46.3" transform="rotate(-90 12.6 46.3)">Перв. примен.</text>
<text x="21.3" y="50.1">*)</text>
<text x="41" y="50.1">884-01-3 СБ</text>
<text x="111" y="50.1">Сборочный чертеж</text>
<text x="184" y="50.1">*)A2•3</text>
<text x="35.2" y="98.1">1</text>
<text x="41" y="98.1">884-01-3-1</text>
<text x="111" y="98.1">Блок АВО</text>
<text x="177.2" y="98.1">1</text>
<text x="12.6" y="103.4" transform="rotate(-90 12.6 103.4)">Справ. №</text>
<text x="34.8" y="106.1">2</text>
<text x="41" y="106.1">884-01-3-2</text>
<text x="111" y="106.1">Трубопровод DN 50</text>
<text x="177.2" y="106.1">1</text>
<text x="34.9" y="114.1">3</text>
<text x="41" y="114.1">884-01-3-3</text>
<text x="111" y="114.1">Трубопровод DN 65</text>
<text x="177.2" y="114.1">1</text>
<text x="34.8" y="122.1">4</text>
<text x="41" y="122.1">884-01-3-4</text>
<text x="111" y="122.1">Трубопровод DN 50</text>
<text x="177.2" y="122.1">1</text>
<text x="34.9" y="130.1">5</text>
<text x="41" y="130.1">884-01-3-5</text>
<text x="111" y="130.1">Трубопровод DN 50</text>
<text x="177.2" y="130.1">1</text>
<text x="34.8" y="138.1">6</text>
<text x="41" y="138.1">884-01-3-6</text>
<text x="111" y="138.1">Трубопровод DN 50</text>
<text x="177.2" y="138.1">1</text>
<text x="34.8" y="146.1">7</text>
<text x="41" y="146.1">884-01-3-7</text>
<text x="111" y="146.1">Трубопровод DN 50</text>
<text x="177.2" y="146.1">1</text>
<text x="34.8" y="154.1">8</text>
<text x="41" y="154.1">884-01-3-8</text>
<text x="111" y="154.1">Трубопровод DN 50</text>
<text x="177.2" y="154.1">1</text>
<text x="34.8" y="162.1">9</text>
<text x="41" y="162.1">884-01-3-9</text>
<text x="111" y="162.1">Трубопровод DN 50</text>
<text x="177.2" y="162.1">1</text>
<text x="34.1" y="170.1">10</text>
<text x="41" y="170.1">884-01-3-10</text>
<text x="111" y="170.1">Трубопровод DN 50</text>
<text x="177.2" y="170.1">1</text>
<text x="12.6" y="176.1" transform="rotate(-90 12.6 176.1)">Подп. и дата</text>
<text x="34.5" y="178.1">11</text>
<text x="41" y="178.1">884-01-3-11</text>
<text x="111" y="178.1">Трубопровод DN 20</text>
<text x="177.2" y="178.1">1</text>
<text x="34.1" y="186.1">12</text>
<text x="41" y="186.1">884-3-12</text>
<text x="111" y="186.1">Трубопровод</text>
<text x="177.2" y="186.1">1</text>
<text x="34.2" y="194.1">13</text>
<text x="56.9" y="194.1">-01</text>
<text x="111" y="194.1">Трубопровод</text>
<text x="177.2" y="194.1">1</text>
<text x="34.1" y="202.1">14</text>
<text x="41" y="202.1">884-3-13</text>
<text x="111" y="202.1">Трубопровод DN 65</text>
<text x="177.2" y="202.1">1</text>
<text x="12.6" y="205.2" transform="rotate(-90 12.6 205.2)">Инв. № дубл.</text>
<text x="34.1" y="218.1">16</text>
<text x="41" y="218.1">884-01-3-16</text>
<text x="111" y="218.1">Опора</text>
<text x="177.2" y="218.1">1</text>
<text x="41" y="226.1">884-01-3-17</text>
<text x="111" y="226.1">Трубопровод DN 25</text>
<text x="12.6" y="230.9" transform="rotate(-90 12.6 230.9)">Взам. инв. №</text>
<text x="33.7" y="250.1">20</text>
<text x="41" y="250.1">884-01-3-20</text>
<text x="111" y="250.1">Бак</text>
<text x="177.2" y="250.1">1</text>
<text x="12.6" y="261.1" transform="rotate(-90 12.6 261.1)">Подп. и дата</text>
<text x="41.6" y="266.6">№ докум.</text>
<text x="63.9" y="266.6">Подп.</text>
<text x="21" y="271.6">Разраб.</text>
<text x="38" y="271.6">Жеребятьев</text>
<text x="159.3" y="271.6">Лит.</text>
<text x="173.1" y="271.6">Лист</text>
<text x="188.7" y="271.6">Листов</text>
<text x="21" y="276.6">Пров.</text>
<text x="38" y="276.6">Лозовой</text>
<text x="162.9" y="281.7">Представительство</text>
<text x="176.7" y="276.6">1</text>
<text x="193.8" y="276.6">2</text>
<text x="21" y="286.6">Н.контр.</text>
<text x="38" y="286.6">Казанцева</text>
<text x="158.2" y="286.6">ОАО &quot;Пензкомпрессормаш&quot;</text>
<text x="12.6" y="290.2" transform="rotate(-90 12.6 290.2)">Инв. № подл.</text>
<text x="21" y="291.6">Утв.</text>
<text x="38" y="291.6">Терещенко</text>
<text x="169.5" y="291.4">г. Краснодар</text>
<text x="96" y="296.6">Копировал</text>
<text x="166" y="296.6">Формат</text>
<text x="186" y="296.6">A4</text>
</g>
<g font-size="5.3">
<text x="21.1" y="98.1">A4</text>
<text x="21.1" y="106.1">A4</text>
<text x="21.1" y="114.1">A4</text>
<text x="21.1" y="122.1">A4</text>
<text x="21.1" y="130.1">A4</text>
<text x="21.1" y="138.1">A4</text>
<text x="21.1" y="146.1">A4</text>
<text x="21.1" y="154.1">A4</text>
<text x="21.1" y="162.1">A4</text>
<text x="21.1" y="170.1">A4</text>
<text x="21.1" y="178.1">A4</text>
<text x="21.1" y="186.1">A4</text>
<text x="21.1" y="194.1">A4</text>
<text x="21.1" y="202.1">A4</text>
<text x="21.1" y="218.1">A4</text>
<text x="21.1" y="226.1">A4</text>
<text x="21.1" y="250.1">A4</text>
<text x="21.1" y="266.6">Изм.</text>
<text x="28.1" y="266.6">Лист</text>
<text x="76.1" y="266.6">Дата</text>
</g>
<g font-size="5.2">
<text x="76" y="271.6">01.2022</text>
<text x="76" y="276.6">01.2022</text>
<text x="76" y="291.6">01.2022</text>
</g>
</svg>
